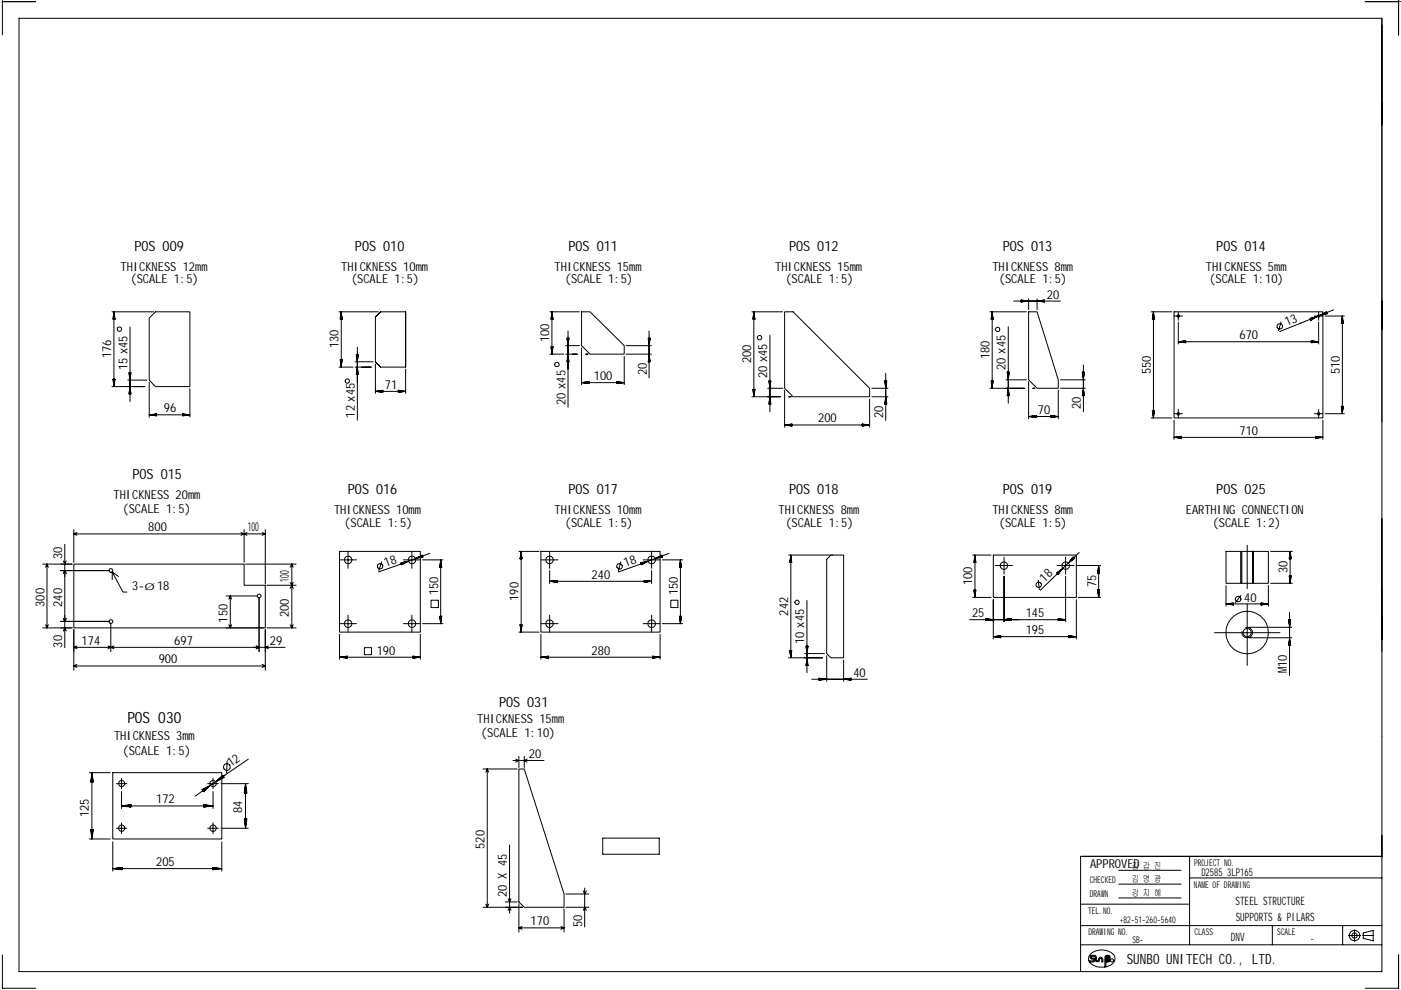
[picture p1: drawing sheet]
<svg xmlns="http://www.w3.org/2000/svg" width="420mm" height="297mm" viewBox="0 0 420 297" stroke-linecap="round" stroke-linejoin="round" font-family="sans-serif">
<g fill="none" stroke="#000" stroke-width=".3">
<path d="M.7 -.1v10.6M419.3 -.1v10.6M.7 .5h10M414.3 5.5h-408.6v286h408.6v-115.1M414.3 5.5v121.2M414.3 5.5v190.1M414.3 7.5v30M420.1 .5h-10.8M33.6 93.5h12.4M33.9 95.7l.3-1.8 .2 1.8-.2-1.5-.2 1.5 .2-1.1 .1 1.1M34.1 95.7l.1-.7v.7M34.2 93.5l.3 2.2h-.6z"/>
<path d="M34.2 93.5v22.5M39 98.1v22.4M44.7 95.4l1.9-1.9h10.3v22.5h-10.3l-1.9-2zM101.6 93.5h11.8M102.1 95.7l.2-1.8 .3 1.8M102.3 93.5l.3 2.2h-.6zM102.3 94.2l.2 1.5-.2-1.1-.2 1.1zM102.3 95.7v-.7l.1 .7M102.3 93.5v16.6M112.6 95.1l1.5-1.6h7.5v16.6h-7.5l-1.5-1.6zM114.1 93.5l-1.5 1.6M121.6 93.5v16.6"/>
<path d="M164.9 93.5h8.8M165.2 95.7l.3-1.8 .2 1.8-.2-1.5-.2 1.5 .2-1.1 .1 1.1M165.4 95.7l.1-.7v.7M165.5 93.5l.3 2.2h-.6zM165.5 93.5v12.7M170.3 99.3v11.4M174.4 93.5h2.5l10.2 10.2v2.5h-10.2l-2.5-2.5zM194.6 99.3v14.1M225.4 93.5h9.2M225.8 95.7l.2-1.8 .3 1.8-.3-1.5-.2 1.5 .2-1.1 .2 1.1M225.9 95.7l.1-.7v.7M226 93.5l.3 2.2h-.5z"/>
<path d="M226 93.5v25.5M235.2 93.5h2.6l22.9 23v2.5h-22.9l-2.6-2.5zM296.8 93.5h10.9M297.2 95.7l.3-1.8 .2 1.8M297.5 93.5l.2 2.2h-.6zM297.5 94.2l.1 1.5-.1-1.1-.2 1.1zM297.5 95.7v-.7l.1 .7M297.5 93.5v23M302.3 98v23M303.9 90.3h14.1M306.1 90l2.3 .3-2.3 .3zM306.1 90.5l1.5-.2-1.5-.2 1.9 .2-1.9 .3"/>
<path d="M306.1 90.2l1.2 .1-1.2 .1 .8-.1zM306.1 90.2l.4 .1h-.4M308.4 93.5h2.5l6.4 20.5v2.5h-6.4l-2.5-2.5zM308.4 89.7v3.2M308.4 90.3h2.5M310.9 90.3l2.2-.3v.6zM310.9 89.7v3.2M312 90.3l1.1-.1-.7 .1 .7 .1zM313.1 90.5l-1.4-.2 1.4-.2-1.8 .2 1.8 .3M313.1 90.2l-.3 .1h.3M345.1 93.5h6.2M345.7 95.7l.1-.3v.3"/>
<path d="M345.8 93.5l.3 2.2h-.6zM345.8 94.6l.1 1.1-.1-.7-.2 .7zM345.8 93.5v31.9M346 95.7l-.2-1.5-.2 1.5 .2-1.8 .3 1.8M352 94.8h2.5M352 93.5h44.6v31.9h-44.6zM353 94.6l.3-.2 .2 .2v.5h-.5l-.2-.3zM353.3 93.5v2.6M353.3 96.7v6.5M384.1 96.6l-.8 2.6M392.8 95.5l2.2-.6-1.9 1.2zM392.9 95.7l1.1-.4-1 .6 1.3-.7-1.5 .4 1.9-.5-1.7 .9"/>
<path d="M394.1 94.8h2.5M395.1 94.6l.2-.2 .3 .2v.5h-.5l-.2-.3zM395.3 93.5v2.6M395.3 96.7v6.5M395.7 94.6l1.9-1.1 .3 .6zM397.3 94.8h5.7M397.7 93.8l-1 .4 1.1-.2M397.9 94l-1.5 .4 1.3-.8-1.7 .9 1.9-.4M399.8 93l-16.1 6.5M402.2 97l.3-1.8 .2 1.8M402.5 94.8l.2 2.2h-.6zM402.5 95.6l.1 1.4-.1-1.1-.2 1.1z"/>
<path d="M402.5 97v-.7v.7M402.5 94.8v29.3M33.6 116h9.8M33.9 113.8h.6l-.3 2.2zM33.9 113.8l.3 1.8 .2-1.8-.2 1.4-.2-1.4 .2 1.1 .1-1.1M34.1 113.8l.1 .7v-.7M38.3 114h5.8M38.6 111.8h.6l-.2 2.2zM38.7 111.8l.3 1.9 .2-1.9M38.7 118.2l.3-1.9 .2 1.9M38.8 111.8l.2 1.1 .1-1.1-.1 1.6zM38.9 111.8l.1 .4 .1-.4-.1 .8z"/>
<path d="M39 116l.2 2.2h-.6zM39 116.7l.1 1.5-.1-1.1-.2 1.1zM39 117.4l.1 .8-.1-.4-.1 .4zM39 114v2M44.7 114.7v10.4M56.9 116.6v8.5M101.6 110.1h4.3M102 107.9h.6l-.3 2.2zM102.1 107.9l.2 1.8 .3-1.8M102.1 107.9l.2 1.1 .2-1.1-.2 1.5zM102.3 107.9v.7l.1-.7M106.5 110.1h4.8"/>
<path d="M106.5 108.5h5.4M106.8 106.3h.6l-.3 2.2zM107 106.3l.1 .8 .1-.8-.1 1.1zM107.1 106.3v.5v-.5M107.1 112.3v-.3v.3M107.1 104.1v10.4M107.1 110.1l.3 2.2h-.6zM107.1 111.2l.1 1.1-.1-.7-.1 .7zM107.1 108.5v17.6M107.3 106.3l-.2 1.6-.2-1.6 .2 1.9 .3-1.9M107.3 112.3l-.2-1.5-.2 1.5 .2-1.8 .3 1.8M112.6 108.5l1.5 1.6"/>
<path d="M112.6 117.4l2.2-.3v.6zM112.6 109.2v8.8M112.6 117.4h9M113.2 117.4l1.6-.1-1.1 .1 1.1 .2zM114.8 117.2l-1.9 .2 1.9 .3M114.8 117.4h-.8l.8 .1M119.4 117.1l2.2 .3-2.2 .3zM119.4 117.2l1.9 .2-1.9 .3M119.4 117.3l1.5 .1-1.5 .2 1.1-.2zM119.4 117.4h.8l-.8 .1M121.6 110.7v7.3M164.9 106.2h4.1"/>
<path d="M165.2 104h.6l-.3 2.2zM165.2 104l.3 1.9 .2-1.9-.2 1.6-.2-1.6 .2 1.1 .1-1.1M165.4 104l.1 .8v-.8M169.6 106.2h3.5M169.6 103.7h4.1M170 101.5h.6l-.3 2.2zM170 101.5l.3 1.9 .3-1.9M170 108.5l.3-1.8 .3 1.8M170.1 101.5l.2 1.1 .2-1.1-.2 1.4zM170.3 101.5v.8l.1-.8M170.3 106.2l.3 2.3h-.6zM170.3 107l.2 1.5-.2-1.1-.2 1.1z"/>
<path d="M170.3 108.5v-.7l.1 .7M170.3 103.7v18.5M174.4 114.8l2.2-.3v.6zM174.4 104.4v11M174.4 114.8h12.7M174.7 114.8l1.9-.3-1.5 .3 1.5 .2zM175.5 114.8l1.1-.2-.7 .2 .7 .1zM175.6 106.2h.7M176.6 114.7l-.4 .1h.4M184.9 114.5l2.2 .3-2.2 .3zM184.9 114.5l1.8 .3-1.8 .2 1.5-.2zM184.9 114.6l1.1 .2-1.1 .1 .7-.1z"/>
<path d="M184.9 114.7l.4 .1h-.4M187.1 106.9v8.5M187.7 106.2h7.6M187.7 103.7h7.6M194.3 101.5h.6l-.3 2.2zM194.4 101.5l.2 1.4 .2-1.4-.2 1.9zM194.5 101.5l.1 .8 .2-.8-.2 1.1zM194.6 106.2l.3 2.3h-.6zM194.6 106.7l.2 1.8-.2-1.5-.2 1.5zM194.6 107.4l.2 1.1-.2-.7-.1 .7zM194.6 108.5v-.4l.1 .4M194.6 101.5v.3l.1-.3"/>
<path d="M194.6 103.7v2.5M225.4 119h8.6M225.8 116.8h.5l-.3 2.2zM225.8 116.8l.2 1.9 .3-1.9-.3 1.5-.2-1.5 .2 1.1 .2-1.1M225.9 116.8l.1 .7v-.7M230.2 116.5h4.4M230.5 114.3h.6l-.3 2.2zM230.6 114.3l.2 1.9 .3-1.9M230.7 114.3l.1 1.1 .2-1.1-.2 1.4zM230.8 100.6v22.9M230.8 114.3v.7l.1-.7M230.8 119l.3 2.2h-.6z"/>
<path d="M230.8 119.8l.2 1.4-.2-1.1-.1 1.1zM230.8 116.5v2.5M235.2 117.1v11.1M236.5 119h.7M260.7 119.7v8.5M261.4 116.5h4.8M261.4 119h4.8M265.3 114.3h.6l-.4 2.2zM265.3 114.3l.2 1.9 .3-1.9-.3 1.4-.1-1.4M265.5 112v14.1M265.5 119l.4 2.2h-.6zM265.5 114.3v1.1l.2-1.1"/>
<path d="M265.5 116.5v2.5M296.8 116.5h10.3M297.1 114.3h.6l-.2 2.2zM297.2 114.3l.3 1.9 .2-1.9M297.3 114.3l.2 1.1 .1-1.1-.1 1.4zM297.5 114.3v.7l.1-.7M301.6 114h6.1M302 111.7h.5l-.2 2.3zM302.1 111.7l.2 .7 .1-.7-.1 1.2zM302.2 118.7l.1-.3v.3M302.2 111.7l.1 .4v-.4M302.3 116.5l.2 2.2h-.5z"/>
<path d="M302.3 117.6l.1 1.1-.1-.8-.2 .8zM302.3 114v2.5M302.5 118.7l-.2-1.4-.3 1.4 .3-1.9 .2 1.9M302.5 111.7l-.2 1.5-.3-1.5 .3 1.8 .2-1.8M308.4 114.5v11.1M309.7 116.5h.6M317.3 117.1v8.5M318 116.5h7.4M318 114h7.4M324.5 111.7h.6l-.3 2.3zM324.6 111.7l.2 1.8 .3-1.8M324.6 118.7l.2-1.9 .3 1.9"/>
<path d="M324.6 111.7l.2 1.2 .2-1.2-.2 1.5zM324.7 111.7l.1 .4 .1-.4-.1 .7zM324.8 109.5v14M324.8 116.5l.3 2.2h-.6zM324.8 117.3l.2 1.4-.2-1.1-.2 1.1zM324.8 117.9l.1 .8-.1-.3-.1 .3zM324.8 114v2.5M353.3 102.5l2.2-.2v.6zM353.3 102.5h42M354 102.5l1.5-.1-1.1 .1 1.1 .2zM355.5 102.3l-1.9 .2 1.9 .3M355.5 102.4l-.8 .1h.8"/>
<path d="M393.1 102.3l2.2 .2-2.2 .4zM393.1 102.3l1.9 .2-1.9 .3M393.1 102.4l1.5 .1-1.5 .2 1.1-.2zM393.1 102.4l.7 .1h-.7M44.7 124.4l2.2-.2v.6zM44.7 124.4h12.2M45.4 124.4l1.5-.1-1.1 .1 1.1 .2zM46.2 124.4h.7h-.3l.3 .1zM46.9 124.2l-1.8 .2 1.8 .3M54.7 124.2l2.2 .2-2.2 .4zM54.7 124.2l1.9 .2-1.9 .3M54.7 124.3l1.5 .1-1.5 .2 1.1-.2z"/>
<path d="M54.7 124.4h.8l-.8 .1 .4-.1zM230.6 121.2l.2-1.8 .3 1.8M230.8 121.2v-.6l.1 .6M235.2 127.5l2.2-.3v.6zM235.2 127.5h25.5M237.4 127.2l-1.8 .3 1.8 .3-1.4-.3 1.4-.2-1.1 .2 1.1 .2M237.4 127.4l-.6 .1h.6M258.5 127.2l2.2 .3-2.2 .3zM258.5 127.2l1.9 .3-1.9 .3 1.5-.3-1.5-.2 1.1 .2-1.1 .2M258.5 127.4l.8 .1h-.8M265.3 121.2l.2-1.8 .3 1.8-.3-1.4-.1 1.4M265.5 121.2v-1.1l.2 1.1"/>
<path d="M308.4 125l2.2-.3v.6zM308.4 125h8.9M309.1 125l1.5-.2-1.1 .2 1.1 .1zM309.8 125l.8-.1-.3 .1h.3zM310.6 124.7l-1.9 .3 1.9 .2M315.1 124.7l2.2 .3-2.2 .3zM315.1 124.7l1.8 .3-1.8 .2M315.1 124.8l1.4 .2-1.4 .1 1.1-.1zM315.1 124.9l.7 .1h-.7h.3zM345.1 125.4h6.2M345.5 123.2h.6l-.3 2.2zM345.6 123.2l.2 .7 .1-.7-.1 1.1z"/>
<path d="M345.7 123.2l.1 .3v-.3M346 123.2l-.2 1.5-.2-1.5 .2 1.8 .3-1.8M352 131.2l2.2-.3v.6zM352 124.1h2.5M352 126.1v5.7M352 131.2h44.6M353 123.9h.5v.5h-.5l-.2-.3zM353.3 122.8v2.6M354.2 131.4l-1.5-.2 1.5-.2-1.9 .2 1.9 .3M354.2 131.1l-1.1 .1h1.1M394.1 124.1h2.5M394.4 130.9l2.2 .3-2.2 .3z"/>
<path d="M394.4 131.4l1.4-.2-1.4-.2 1.9 .2-1.9 .3M394.4 131.1l1.1 .1h-1.1M395.1 123.9h.5v.5h-.5l-.2-.3zM395.3 122.8v2.6M396.6 126.1v5.7M397.3 124.1h5.7M402.1 121.9h.6l-.2 2.2zM402.2 121.9l.3 1.9 .2-1.9M402.3 121.9l.2 1.1 .1-1.1-.1 1.5zM402.5 121.9v.8v-.8M22.1 158.9v9.8M23.1 159.8l-1 .4"/>
<path d="M72.3 159.8l.9 .4M73.2 158.9v9.8M74 159.8l-.8 .4M78.6 159.8l.9 .4M79.5 158.9v16.3M414.3 155.5v36.4M12.8 169.2h8.8M14.1 169.2l-.4 1M14.1 169.2l.4 1M14.1 169.2v19.2M18.2 171.2h14.5M19 172l.4-.8 .4 .8"/>
<path d="M19 168.3l.4 .9 .4-.9M19.4 163.3v31M22.1 160.2l1 .4M22.1 169.2h51.1v6.4h6.3v12.8h-57.4zM33.6 171.6l3.3 6h1.1M33.6 171.6v2.3M33.6 171.6l1.9 1.4M67.8 178.8h9.4M69 178.8l-.4 .9M69 178.8l.5 .9M69 178.8v9.6M73.2 160.2l-.9 .4"/>
<path d="M73.2 160.2l.8 .4M73.6 169.2h15.2M77.7 179.3v16.2M79.5 160.2h-57.4M79.5 160.2l-.9 .4M80 175.6h8.8M87 174.7l.5 .9M87.5 169.2v19.2M87.5 169.2l-.5 1M87.5 169.2l.4 1M87.5 175.6l-.5 .9M87.5 175.6l.4 .9"/>
<path d="M87.9 174.7l-.4 .9M101.8 165.4h24.2v24.2h-24.2zM101.8 168h5.1M104.3 165.4v5.1M114.4 168.6l-.8 2.6M120.3 168.8l2.2-.4-2.1 1zM120.3 168.9l1.7-.4-1.6 .9M120.3 169.1l.7-.2-.7 .3 1.1-.5-1.1 .3 1.4-.4-1.3 .7M120.3 169.1l.4-.1-.4 .2M120.9 168h5.1M123.5 165.4v5.1M124.6 167.5l2-1 .2 .6z"/>
<path d="M124.9 167.5l1.7-.9-1.3 .7 1.5-.3zM125.6 167.2l1-.5-.6 .3h.7zM126.7 166.8l-.3 .2 .3-.1M126.7 168h6.1M128.8 166l-15.3 5.6M131.9 170.2l.2-1.8 .3 1.8-.3-1.5-.2 1.5M132.1 168l.4 2.2h-.6zM132.1 169.1l.2 1.1-.2-.7-.1 .7zM132.1 170.2v-.4l.1 .4M132.1 168v19.1M155.6 165.4h6M156.1 167.6l.1-1.1v1.1"/>
<path d="M156.2 165.4l.3 2.2h-.6zM156.2 165.4v24.2M156.4 167.6l-.2-1.4-.2 1.4 .2-1.8 .3 1.8M162.2 168h5.1M162.2 165.4h35.7v24.2h-35.7zM164.8 174.4l2.2-.3v.6zM164.8 165.4v5.1M164.8 171.2v3.9M164.8 174.4h30.6M165.9 174.4l1.1-.1-.8 .1 .8 .2zM167 174.1l-1.9 .3 1.9 .3-1.5-.3 1.5-.2M167 174.4h-.4l.4 .1"/>
<path d="M186.1 168.6l-.7 2.7M192.1 168.8l2.2-.4-2 1zM192.1 168.9l1.8-.4-1.6 .9M192.2 169.2l1-.5-1.1 .3 1.5-.4-1.4 .7M192.8 168h5.1M193.2 174.1l2.2 .3-2.2 .3zM193.2 174.1l1.8 .3-1.8 .3 1.4-.3-1.4-.2M193.2 174.3l1.1 .1-1.1 .2 .7-.2zM193.2 174.4h.3l-.3 .1M195.4 165.4v5.1M195.4 171.2v3.9M196.5 167.5l1.9-1 .3 .6z"/>
<path d="M197.5 167.2l1-.5-.7 .3h.8zM198.5 166.8l-.3 .2 .4-.1M198.6 167l-1.5 .3 1.4-.7-1.7 .9 1.9-.5M198.6 168h6.1M200.6 166l-15.2 5.6M203.7 170.2l.3-1.8 .2 1.8-.2-1.5-.2 1.5 .2-1.1 .2 1.1M203.9 170.2l.1-.7v.7M204 168l.3 2.2h-.6zM204 168v19.1M236.4 166.5h13.3M236.9 168.7l.2-1.1v1.1M237.1 166.5l.3 2.2h-.6z"/>
<path d="M237.1 166.5v30.8M237.3 168.7l-.2-1.5-.3 1.5 .3-1.8 .3 1.8M249.1 166.5h3.8v30.8h-3.8l-1.2-1.2v-28.3zM291.6 166.5h5.5M291.6 179.2h5.5M292 177h.6l-.3 2.2zM292 168.7l.3-1.8 .3 1.8M292 177l.3 1.9 .3-1.9M292.1 177l.2 1.1 .2-1.1-.2 1.6zM292.3 166.5l.3 2.2h-.6zM292.3 167.2l.2 1.5-.2-1.1-.2 1.1zM292.3 168.7v-.7l.1 .7"/>
<path d="M292.3 177v.8l.1-.8M292.3 166.5v12.7M297.8 166.5h24.9v12.7h-24.9zM297.8 179.9v11.8M298.4 169.7h5.2M301 167.1v5.2M301 172.9v13.6M311.3 174.1l.3 2.8M316.9 171.9l1.7-1.4-1.3 1.8zM316.9 171.9l1.5-1.1-1.2 1.4 .9-1.2-1.2 .9M316.9 171.9l1-.6-.7 .8M316.9 169.7h5.1"/>
<path d="M317 171.9l.6-.4-.6 .5M319.5 167.1v5.2M319.5 172.9v13.6M321.7 167.1l.4 .4-1.8 1.4zM321.8 167.1l-1.2 1.5 1.5-1.1M321.8 167.2l-1 1.2 1.2-.9-.9 .6 .7-.9M321.9 167.4l-.6 .5 .7-.5M322.7 169.7h7.3M322.7 179.9v11.8M323.3 179.2h6.7M323.5 165.8l-11.6 11.3M329 177h.6l-.2 2.2z"/>
<path d="M329.2 177l.2 1.1 .2-1.1-.2 1.6-.3-1.6 .3 1.9 .2-1.9M329.2 171.9l.2-1.1 .2 1.1-.2-1.5-.3 1.5 .3-1.8 .2 1.8M329.4 177v.8l.1-.8M329.4 169.7l.2 2.2h-.6zM329.4 171.9v-.7l.1 .7M329.4 169.7v9.5M367.6 165.4h12.7v9.6h-12.7zM367.6 175.7v6.2M372 165.4v9.6M372.1 178.6l-1.7 2.2M372.3 165.4v9.6M373.9 163.6v13"/>
<path d="M375.5 165.4v9.6M375.8 165.4v9.6M380.3 175.7v6.2M380.9 165.4h6.6M380.9 175h6.6M386.5 167.6l.3-1.8 .2 1.8M386.5 172.8h.6l-.3 2.2zM386.5 172.8l.3 1.9 .2-1.9M386.6 172.8l.2 1.1 .2-1.1-.2 1.4zM386.7 167.6l.1-.6v.6M386.7 172.8l.1 .7v-.7M386.8 165.4l.3 2.2h-.6z"/>
<path d="M386.8 166.2l.2 1.4-.2-1.1-.2 1.1zM386.8 165.4v9.6M13.7 187.4l.4 1M14.5 187.4l-.4 1M18.2 186.4h14.5M19 189.3l.4-.9 .4 .9M19 185.6l.4 .8 .4-.8M21.6 188.4h-8.8M22.1 188.9v12.2M22.1 194.2l1 .4M22.1 199.8l1 .4M22.1 199.8h57.4"/>
<path d="M23.1 193.8l-1 .4M23.1 199.3l-1 .5M32.4 193.8l.8 .4M33.2 194.2l1 .4M33.2 186.9v8.6M33.2 194.2l-.8 .4M34.2 193.8l-1 .4M67.8 188.4h11.2M68.6 187.4l.4 1M69.5 187.4l-.5 1M76.8 193.8l.9 .4-.9 .4M78.6 199.3l.9 .5"/>
<path d="M79.5 188.9v12.2M79.5 199.8l-.9 .4M80 188.4h8.8M80.5 193.8l-1 .4 1 .4M85.5 194.2h-63.4M87 187.4l.5 1M87.9 187.4l-.4 1M101.8 197.2l2.3-.4v.6zM101.8 187.1h5.1M101.8 190.3v7.5M101.8 197.2h24.2M102.6 197.2l1.5-.2-1.2 .2 1.2 .1z"/>
<path d="M104.1 196.9l-1.9 .3 1.9 .2M104.1 197.2h-.8l.8 .1M104.3 184.6v5M109.3 194.3h2.1v2.1h-2.1zM120.9 187.1h5.1M123.5 184.6v5M123.8 196.8l2.2 .4-2.2 .2zM123.8 196.9l1.9 .3-1.9 .2M123.8 197l1.5 .2-1.5 .1 1.1-.1zM123.8 197.2h.8l-.8 .1M126 190.3v7.5M126.7 187.1h6.1"/>
<path d="M129.2 180.1h2.2v2.2h-2.2zM131.9 184.9h.6l-.4 2.2zM131.9 184.9l.2 1.9 .3-1.9-.3 1.4-.2-1.4M132 184.9l.1 .8 .2-.8-.2 1.1zM132.1 184.9v.3l.1-.3M155.6 189.6h6M155.9 187.4h.6l-.3 2.2zM156.1 187.4l.1 1.1v-1.1M156.4 187.4l-.2 1.5-.2-1.5 .2 1.9 .3-1.9M162.2 197.2l2.3-.4v.6zM162.2 187.1h5.1M162.2 197.2h35.7"/>
<path d="M162.2 190.3v7.5M162.9 197.2l1.6-.2-1.1 .2 1.1 .1zM164.5 196.9l-1.9 .3 1.9 .2M164.5 197.2h-.8l.8 .1M164.8 184.6v5M192.8 187.1h5.1M195.4 184.6v5M195.7 196.8l2.2 .4-2.2 .2zM195.7 196.9l1.9 .3-1.9 .2M195.7 197l1.4 .2-1.4 .1 1.1-.1zM195.7 197.2h.8l-.8 .1M197.9 190.3v7.5"/>
<path d="M198.6 187.1h6.1M201.1 180.1h2.1v2.2h-2.1zM203.7 184.9h.6l-.3 2.2zM203.7 184.9l.3 1.9 .2-1.9-.2 1.4-.2-1.4 .2 1.1 .2-1.1M203.9 184.9l.1 .8v-.8M236.4 197.3h10.2M236.8 195.1h.6l-.3 2.2zM236.9 195.1l.2 1.1v-1.1M237.3 195.1l-.2 1.6-.3-1.6 .3 1.9 .3-1.9M241.2 196.1h6M241.7 193.9h.6l-.4 2.2zM241.7 193.9l.2 1.8 .3-1.8"/>
<path d="M241.7 199.6l.2-1.8 .3 1.8M241.8 193.9l.1 1.1 .2-1.1-.2 1.4zM241.8 193.9l.1 .3 .1-.3-.1 .7zM241.9 180.2v21.6M241.9 197.3l.4 2.3h-.6zM241.9 198.1l.2 1.5-.2-1.1-.1 1.1zM241.9 198.9l.1 .7-.1-.4-.1 .4zM241.9 196.1v1.2M247.9 196.8v7.6M252.9 198v6.4M290.7 185.9h14.7M295.6 185.6l2.2 .3-2.2 .3z"/>
<path d="M295.6 186.1l1.4-.2-1.4-.2 1.9 .2-1.9 .3M295.6 185.7l1.1 .2-1.1 .1 .7-.1zM295.6 185.8l.3 .1h-.3M297.8 191l2.2-.3v.6zM297.8 185.9h21.7M297.8 191h24.9M298.6 191l1.4-.2-1.1 .2 1.1 .2zM299.3 191l.7-.1-.3 .1 .3 .1zM300 190.7l-1.9 .3 1.9 .3M301 185.9l2.2-.3v.6zM302.1 185.9l1.1-.2-.7 .2 .7 .1zM303.2 186.1l-1.5-.2 1.5-.2-1.8 .2 1.8 .3"/>
<path d="M303.2 185.8l-.3 .1h.3M317.3 185.6l2.2 .3-2.2 .3zM317.3 186.1l1.4-.2-1.4-.2 1.8 .2-1.8 .3M317.3 185.7l1.1 .2-1.1 .1 .7-.1zM317.3 185.8l.3 .1h-.3M320.4 190.7l2.3 .3-2.3 .3zM320.4 190.7l1.9 .3-1.9 .3M320.4 190.8l1.5 .2-1.5 .2 1.2-.2zM320.4 190.9l.8 .1-.8 .1 .4-.1zM364.1 189.8h19.6M367.6 181.2l2.2-.3v.6zM367.6 181.2h12.7"/>
<path d="M368.7 181.2l1.1-.1-.8 .1 .8 .1zM369.8 180.9l-1.9 .3 1.9 .2-1.6-.2 1.6-.2M369.8 181.2h-.4l.4 .1M373.4 188.3a1.61 1.61 0 0 1 2.1 1.3 1.61 1.61 0 0 1-1.6 1.8 1.61 1.61 0 0 1-1.5-2M373.9 181.2v18.4M374.5 191.3h12.8M374.5 188.2h12.8M378.1 180.9l2.2 .3-2.2 .3zM378.1 180.9l1.8 .3-1.8 .2 1.4-.2-1.4-.2M378.1 181.1l1.1 .1-1.1 .1 .7-.1zM378.1 181.2h.3l-.3 .1M386.4 193.6l.2-1.8 .3 1.8-.3-1.5-.1 1.5 .1-1.1 .2 1.1"/>
<path d="M386.4 185.9h.6l-.4 2.3zM386.4 185.9l.2 1.9 .3-1.9-.3 1.5-.1-1.5 .1 1.2 .2-1.2M386.5 193.6l.1-.7v.7M386.5 185.9l.1 .8v-.8M386.6 183.7v19M386.6 191.3l.4 2.3h-.6zM386.6 188.2v3.1M243.4 203.8h16.6M245.6 203.4l2.3 .4-2.3 .2zM245.6 204l1.5-.2-1.5-.3 1.8 .3-1.8 .2M245.6 203.6l1.2 .2-1.2 .1 .7-.1zM245.6 203.7l.4 .1h-.4"/>
<path d="M247.9 203.8h5M252.9 203.8l2.2-.4v.6zM254 203.8l1.1-.2-.6 .2 .6 .1zM255.1 204l-1.4-.2 1.4-.3-1.7 .3 1.7 .2M255.1 203.7l-.3 .1h.3M26.8 231.8h6.3M27.3 234.6l.2-2.4 .4 2.4M27.5 234.6v-.9l.2 .9M27.5 231.8l.5 2.8h-.8zM27.5 232.7l.3 1.9-.3-1.4-.1 1.4zM27.5 234.6v-.5l.1 .5M27.5 231.8v19.9"/>
<path d="M33.8 231.8h32.7v19.9h-32.7zM34.9 235.1h3.1M36.4 233.5v3.1M36.4 237.5v5.1M60.6 236.9l2.5-1.3-2 2zM60.7 237l2.1-1.1-1.8 1.6M60.7 237.1l1.6-1-1.3 1.3M60.7 237.1l1.3-.7-1.1 1M60.7 237.1l.9-.4-.7 .6M60.8 237.1l.4-.1-.4 .3M62.3 235.1h3.2M63.9 233.5v3.1"/>
<path d="M63.9 237.5v5.1M64.7 234.5l2-1.8 .5 .5zM66.3 235.1h8.2M66.7 232.7l-1.6 1.6 2.1-1.1M66.9 232.8l-.7 .7 .7-.6M67.1 233.1l-1.3 .7 1-1.1-1.3 1.3 1.6-.8M68.1 228.4l-.2 3.5M73.3 237.9l.3-2.4 .3 2.4M73.4 237.9l.2-1.9 .3 1.9M73.4 237.9l.2-1.4 .2 1.4-.2-.9-.1 .9 .1-.5 .1 .5M73.6 235.1l.4 2.8h-.7zM73.6 235.1v13.4"/>
<path d="M74.5 227.7l-16 11.1M144.8 230.7h10.3M146.1 230.7l-.4 .9M146.1 230.7l.4 .9M146.1 230.7v41.5M153.8 228.2h9.3M154.6 227.7l1 .5-1 .5M155.6 226.9v3.4M155.6 230.7h1.6l11.9 37.5v4h-11.9l-1.6-1.6zM157.2 226.9v3.4M158 227.7l-.8 .5 .8 .5M26.8 251.7h6.3"/>
<path d="M27.2 248.9h.8l-.5 2.8zM27.3 248.9l.2 2.4 .4-2.4M27.4 248.9l.1 1.4 .3-1.4-.3 1.9zM27.5 248.9v.9l.2-.9M27.5 248.9v.5l.1-.5M33.8 252.6v8.8M34.9 248.5h3.1M36.4 241.8l2.8-.4v.7zM36.4 246.9v3.2M36.4 241.8h27.5M39.2 241.5l-2.3 .3 2.3 .3-1.8-.3 1.8-.3-1.3 .3 1.3 .2M39.2 241.6l-.9 .2 .9 .1"/>
<path d="M39.2 241.7l-.4 .1h.4M61.1 241.4l2.8 .4-2.8 .3zM61.1 241.5l2.3 .3-2.3 .3 1.8-.3-1.8-.3 1.4 .3-1.4 .2M61.1 241.6l.9 .2-.9 .1M61.1 241.7l.5 .1h-.5M62.3 248.5h3.2M63.9 246.9v3.2M66.3 248.5h8.2M66.5 252.6v8.8M73.3 245.7h.7l-.4 2.8zM73.3 245.7l.3 2.3 .3-2.3M73.4 245.7l.2 1.9 .3-1.9"/>
<path d="M73.4 245.7l.2 1.3 .2-1.3-.2 .9-.1-.9 .1 .4 .1-.4M152.8 253.5v20.5M180.7 251.4h16.9v4.9h-16.9zM356.6 257v26.5M414.3 257h-90.3v34.5M33.8 260.6l2.8-.3v.6zM33.8 260.6h32.7M35.7 260.6l.9-.1-.4 .1 .4 .1zM36.6 260.3l-2.3 .3 2.3 .3M36.6 260.3l-1.9 .3 1.9 .2M36.6 260.4l-1.3 .2 1.3 .2M63.7 260.3l2.8 .3-2.8 .3z"/>
<path d="M63.7 260.3l2.4 .3-2.4 .3M63.7 260.3l1.9 .3-1.9 .2M63.7 260.4l1.4 .2-1.4 .2M63.7 260.5l.9 .1-.9 .1 .5-.1zM144.8 272.2h11.9M145.7 271.3l.4 .9M146.5 271.3l-.4 .9M151.5 270.6h3.6M152.3 273.1l.5-.9 .4 .9M152.3 269.7l.5 .9 .4-.9M155.6 278.4l.9 .4M155.6 278.4h13.5"/>
<path d="M155.6 271.1v8.5M156.5 278l-.9 .4M168.2 278l.9 .4M169.1 272.7v6.9M169.1 278.4l-.9 .4M169.6 272.2h7M169.6 268.2h7M174.9 267.3l.4 .9 .5-.9M174.9 273.1l.4-.9 .5 .9M175.3 266.4v11.7M324 277.7h90.3M324 271.3h32.6"/>
<path d="M335.4 269.4h18.7M335.4 261.1h18.7M335.4 265.3h18.7M356.6 263.4h57.7M381.5 277.7v5.8M402.5 277.7v5.8M406.1 279v3.4M408.7 279.9l3-.8v3.2l-3-.8zM.7 286.5v10h10M324 283.5h90.3M326.4 288.3l1.6-.2v-.2l-1-.3-.2-.3 .2-.6a1.32 1.32 0 0 1 1.6 .2l.2 1.3h.4l.3-.8 .6-.2 .6 .6v.8h-.4v-.8l-.3-.3-.3 .1-.1 .8-.4 .1-.7-.1-.4-1.5h-.7l-.2 .4 .9 .2 .3 .7-.6 .4h-1.1M327 286.2a5.1 5.1 0 0 1 7 .5 2.13 2.13 0 0 1-1.5 3 4.6 4.6 0 0 1-6.1-1.6 1.9 1.9 0 0 1 .6-1.9z"/>
<path d="M331.6 290.1v-1.5h.7a.65 .65 0 0 0 .4-1 .75 .75 0 0 0-.5-1 .75 .75 0 0 0-1 .7v2.8M331.6 287.8l.9 .1v.2l-.9 .2zM331.7 287h.8v.3l-.9 .1zM404.3 280.7h3.6M408.5 280.7h3.4M419.3 286.5v10h-10"/>
<circle cx="35.8" cy="98.7" r=".68"/>
<circle cx="299.1" cy="98.8" r=".69"/>
<circle cx="383.7" cy="97.9" r=".85"/>
<circle cx="104.1" cy="114.3" r=".66"/>
<circle cx="167" cy="109.3" r=".66"/>
<circle cx="227.7" cy="101.3" r=".69"/>
<circle cx="33.2" cy="171.1" r=".57"/>
<circle cx="77.7" cy="178.8" r=".58"/>
<circle cx="104.4" cy="168" r="1.15"/>
<circle cx="114" cy="169.9" r=".82"/>
<circle cx="123.5" cy="168" r="1.15"/>
<circle cx="164.7" cy="168" r="1.15"/>
<circle cx="185.8" cy="169.9" r=".84"/>
<circle cx="195.4" cy="168" r="1.18"/>
<circle cx="301" cy="169.7" r="1.13"/>
<circle cx="311.4" cy="175.5" r=".8"/>
<circle cx="319.5" cy="169.7" r="1.16"/>
<circle cx="371.2" cy="179.7" r=".84"/>
<circle cx="33.3" cy="186.4" r=".58"/>
<circle cx="104.4" cy="187.1" r="1.15"/>
<circle cx="123.5" cy="187.1" r="1.15"/>
<circle cx="164.7" cy="187.1" r="1.15"/>
<circle cx="195.4" cy="187.1" r="1.18"/>
<circle cx="238.9" cy="180.7" r=".66"/>
<circle cx="373.9" cy="189.8" r="6.4"/>
<circle cx="373.9" cy="189.8" r="1.25"/>
<circle cx="36.5" cy="235.1" r=".94"/>
<circle cx="63.9" cy="235.1" r=".94"/>
<circle cx="68" cy="230.1" r="1.03"/>
<circle cx="36.5" cy="248.5" r=".97"/>
<circle cx="63.9" cy="248.5" r=".97"/>
<circle cx="333.4" cy="288.1" r=".5"/>
<circle cx="406.1" cy="280.7" r="1.6"/>
<circle cx="406.1" cy="280.7" r=".84"/>
</g>
<g font-size="4.7">
<text x="38.2" y="216.8">PO</text>
<text x="42.8" y="216.8">S 030</text>
</g>
<g font-size="4.2">
<text x="40.3" y="75.2">PO</text>
<text x="44.5" y="75.2">S 009</text>
<text x="106.4" y="75.2">PO</text>
<text x="110.7" y="75.2">S 010</text>
<text x="170.4" y="75.2">PO</text>
<text x="174.7" y="75.2">S 011</text>
<text x="236.6" y="75.2">PO</text>
<text x="240.8" y="75.2">S 012</text>
<text x="300.7" y="75.2">PO</text>
<text x="304.9" y="75.2">S 013</text>
<text x="364.7" y="75.2">PO</text>
<text x="368.9" y="75.2">S 014</text>
<text x="39.7" y="143.6">PO</text>
<text x="43.9" y="143.6">S 015</text>
<text x="104.3" y="148.2">PO</text>
<text x="108.5" y="148.2">S 016</text>
<text x="170.4" y="148.2">PO</text>
<text x="174.7" y="148.2">S 017</text>
<text x="236.6" y="148.2">PO</text>
<text x="240.8" y="148.2">S 018</text>
<text x="300.7" y="148.2">PO</text>
<text x="304.9" y="148.2">S 019</text>
<text x="364.7" y="148.2">PO</text>
<text x="368.9" y="148.2">S 025</text>
<text x="149.6" y="212.2">PO</text>
<text x="153.8" y="212.2">S 031</text>
<text x="337.8" y="289.2">SUNBO UNITECH CO., LTD.</text>
</g>
<g font-size="3.7">
<text x="36.2" y="81.2">THICKNESS 12m</text>
<text x="60.4" y="81.2">m</text>
<text x="102.3" y="81.2">THICKNESS 10m</text>
<text x="126.5" y="81.2">m</text>
<text x="166.3" y="81.2">THICKNESS 15m</text>
<text x="190.5" y="81.2">m</text>
<text x="232.4" y="81.2">THICKNESS 15m</text>
<text x="256.6" y="81.2">m</text>
<text x="297.5" y="81.2">THICKNESS 8m</text>
<text x="319.9" y="81.2">m</text>
<text x="361.5" y="81.2">THICKNESS 5m</text>
<text x="383.9" y="81.2">m</text>
<text x="39.1" y="85">(SCALE 1:5)</text>
<text x="105.2" y="85">(SCALE 1:5)</text>
<text x="169.3" y="85">(SCALE 1:5)</text>
<text x="235.5" y="85">(SCALE 1:5)</text>
<text x="299.5" y="85">(SCALE 1:5)</text>
<text x="313.9" y="89.6">20</text>
<text x="362.5" y="85">(SCALE 1:10)</text>
<text x="371.6" y="101.8">670</text>
<text x="385.8" y="97.9" transform="rotate(-22 385.8 97.9)">13</text>
<text x="33.4" y="107.4" transform="rotate(-90 33.4 107.4)">176</text>
<text x="101.5" y="104.5" transform="rotate(-90 101.5 104.5)">130</text>
<text x="164.7" y="102.6" transform="rotate(-90 164.7 102.6)">100</text>
<text x="296.7" y="107.7" transform="rotate(-90 296.7 107.7)">180</text>
<text x="38.2" y="111.1" transform="rotate(-90 38.2 111.1)">15x45</text>
<text x="193.9" y="112.6" transform="rotate(-90 193.9 112.6)">20</text>
<text x="225.2" y="109" transform="rotate(-90 225.2 109)">200</text>
<text x="230" y="113.5" transform="rotate(-90 230 113.5)">20x45</text>
<text x="301.5" y="111" transform="rotate(-90 301.5 111)">20x45</text>
<text x="345" y="112.2" transform="rotate(-90 345 112.2)">550</text>
<text x="401.7" y="112.2" transform="rotate(-90 401.7 112.2)">510</text>
<text x="115.4" y="116.7">71</text>
<text x="178.1" y="114">100</text>
<text x="49.1" y="123.7">96</text>
<text x="106.3" y="125.3" transform="rotate(-90 106.3 125.3)">12x45</text>
<text x="169.5" y="121.5" transform="rotate(-90 169.5 121.5)">20x45</text>
<text x="264.8" y="125.4" transform="rotate(-90 264.8 125.4)">20</text>
<text x="311.1" y="124.2">70</text>
<text x="324" y="122.9" transform="rotate(-90 324 122.9)">20</text>
<text x="245.3" y="126.7">200</text>
<text x="371.6" y="130.5">710</text>
<text x="34" y="149.6">THICKNESS 20m</text>
<text x="58.3" y="149.6">m</text>
<text x="36.7" y="153.8">(SCALE 1:5)</text>
<text x="100.2" y="154.2">THICKNESS 10m</text>
<text x="124.4" y="154.2">m</text>
<text x="166.3" y="154.2">THICKNESS 10m</text>
<text x="190.5" y="154.2">m</text>
<text x="233.4" y="154.2">THICKNESS 8m</text>
<text x="255.8" y="154.2">m</text>
<text x="297.5" y="154.2">THICKNESS 8m</text>
<text x="319.9" y="154.2">m</text>
<text x="355.5" y="154.2">EARTHING CO</text>
<text x="376" y="154.2">NNECTIO</text>
<text x="389" y="154.2">N</text>
<text x="44.4" y="159.4">800</text>
<text x="74.3" y="159.4">100</text>
<text x="103.2" y="158">(SCALE 1:5)</text>
<text x="169.3" y="158">(SCALE 1:5)</text>
<text x="235.5" y="158">(SCALE 1:5)</text>
<text x="299.5" y="158">(SCALE 1:5)</text>
<text x="363.6" y="158">(SCALE 1:2)</text>
<text x="18.6" y="167.8" transform="rotate(-90 18.6 167.8)">30</text>
<text x="115.7" y="170" transform="rotate(-20 115.7 170)">18</text>
<text x="177.4" y="173.7">240</text>
<text x="187.5" y="170" transform="rotate(-20 187.5 170)">18</text>
<text x="386" y="171.9" transform="rotate(-90 386 171.9)">30</text>
<text x="39.6" y="176.9">3-ø18</text>
<text x="86.6" y="174.5" transform="rotate(-90 86.6 174.5)">100</text>
<text x="131.4" y="178.6" transform="rotate(-90 131.4 178.6)">150</text>
<text x="203.2" y="178.6" transform="rotate(-90 203.2 178.6)">150</text>
<text x="291.5" y="175.6" transform="rotate(-90 291.5 175.6)">100</text>
<text x="313.2" y="174.8" transform="rotate(-44 313.2 174.8)">18</text>
<text x="328.6" y="176.2" transform="rotate(-90 328.6 176.2)">75</text>
<text x="13.3" y="182" transform="rotate(-90 13.3 182)">300</text>
<text x="18.6" y="182" transform="rotate(-90 18.6 182)">240</text>
<text x="86.6" y="185.2" transform="rotate(-90 86.6 185.2)">200</text>
<text x="155.4" y="180.3" transform="rotate(-90 155.4 180.3)">190</text>
<text x="236.3" y="184.7" transform="rotate(-90 236.3 184.7)">242</text>
<text x="291.4" y="185.2">25</text>
<text x="307.5" y="185.2">145</text>
<text x="373" y="180.5">40</text>
<text x="68.2" y="186.8" transform="rotate(-90 68.2 186.8)">150</text>
<text x="307.5" y="190.2">195</text>
<text x="18.6" y="194.3" transform="rotate(-90 18.6 194.3)">30</text>
<text x="24.5" y="193.4">174</text>
<text x="52.2" y="193.4">697</text>
<text x="80.9" y="193.4">29</text>
<text x="112.9" y="196.4">190</text>
<text x="177.4" y="196.4">280</text>
<text x="241.1" y="193.1" transform="rotate(-90 241.1 193.1)">10x45</text>
<text x="47.6" y="199">900</text>
<text x="255.9" y="203">40</text>
<text x="385.8" y="201.9" transform="rotate(-90 385.8 201.9)">M</text>
<text x="385.8" y="200.1" transform="rotate(-90 385.8 200.1)">10</text>
<text x="34.2" y="222">THICKNESS 3m</text>
<text x="56.6" y="222">m</text>
<text x="143.1" y="216.8">THICKNESS 15m</text>
<text x="144.2" y="221.2">(SCALE 1:10)</text>
<text x="167.3" y="216.8">m</text>
<text x="36.7" y="226.6">(SCALE 1:5)</text>
<text x="158.6" y="227.4">20</text>
<text x="69.2" y="230.2" transform="rotate(-35 69.2 230.2)">12</text>
<text x="26.6" y="245.1" transform="rotate(-90 26.6 245.1)">125</text>
<text x="46.8" y="240.9">172</text>
<text x="72.6" y="243.8" transform="rotate(-90 72.6 243.8)">84</text>
<text x="145.3" y="254.7" transform="rotate(-90 145.3 254.7)">520</text>
<text x="46.8" y="259.7">205</text>
<text x="326.8" y="260.5">APPRO</text>
<text x="336.1" y="260.5">VED</text>
<text x="152" y="269.2" transform="rotate(-90 152 269.2)">20 X 45</text>
<text x="159.1" y="277.6">170</text>
<text x="174.5" y="278.1" transform="rotate(-90 174.5 278.1)">50</text>
</g>
<g font-size="3.5">
<text x="370.4" y="271.6">STEEL STRUCTURE</text>
<text x="370.5" y="276.3">SUPPORTS &amp; PILARS</text>
<text x="369.1" y="282.3">DNV</text>
</g>
<text font-size="3.2" x="360.2" y="262.8">D2585 3LP165</text>
<g font-size="2.8">
<text x="339.3" y="260.6">김 갑 진</text>
<text x="358.1" y="259.7">PROJECT NO.</text>
<text x="326.7" y="264.9">CHECKED</text>
<text x="326.7" y="269.2">DRAW</text>
<text x="331.2" y="269.2">N</text>
<text x="339.3" y="268.8">강 지 혜</text>
<text x="339.3" y="264.7">김 영 광</text>
<text x="358" y="266.4">NAM</text>
<text x="361.4" y="266.4">E OF DRAW</text>
<text x="371.5" y="266.4">ING</text>
<text x="326.2" y="274.1">TEL.NO.</text>
<text x="326.3" y="280.4">DRAW</text>
<text x="330.8" y="280.4">ING NO.</text>
<text x="335.7" y="276.9">+82-51-260-5640</text>
<text x="358.1" y="280.4">CLASS</text>
<text x="382.9" y="280.5">SCALE</text>
<text x="339.5" y="283">SB-</text>
<text x="392.9" y="282.6">-</text>
</g>
</svg>
